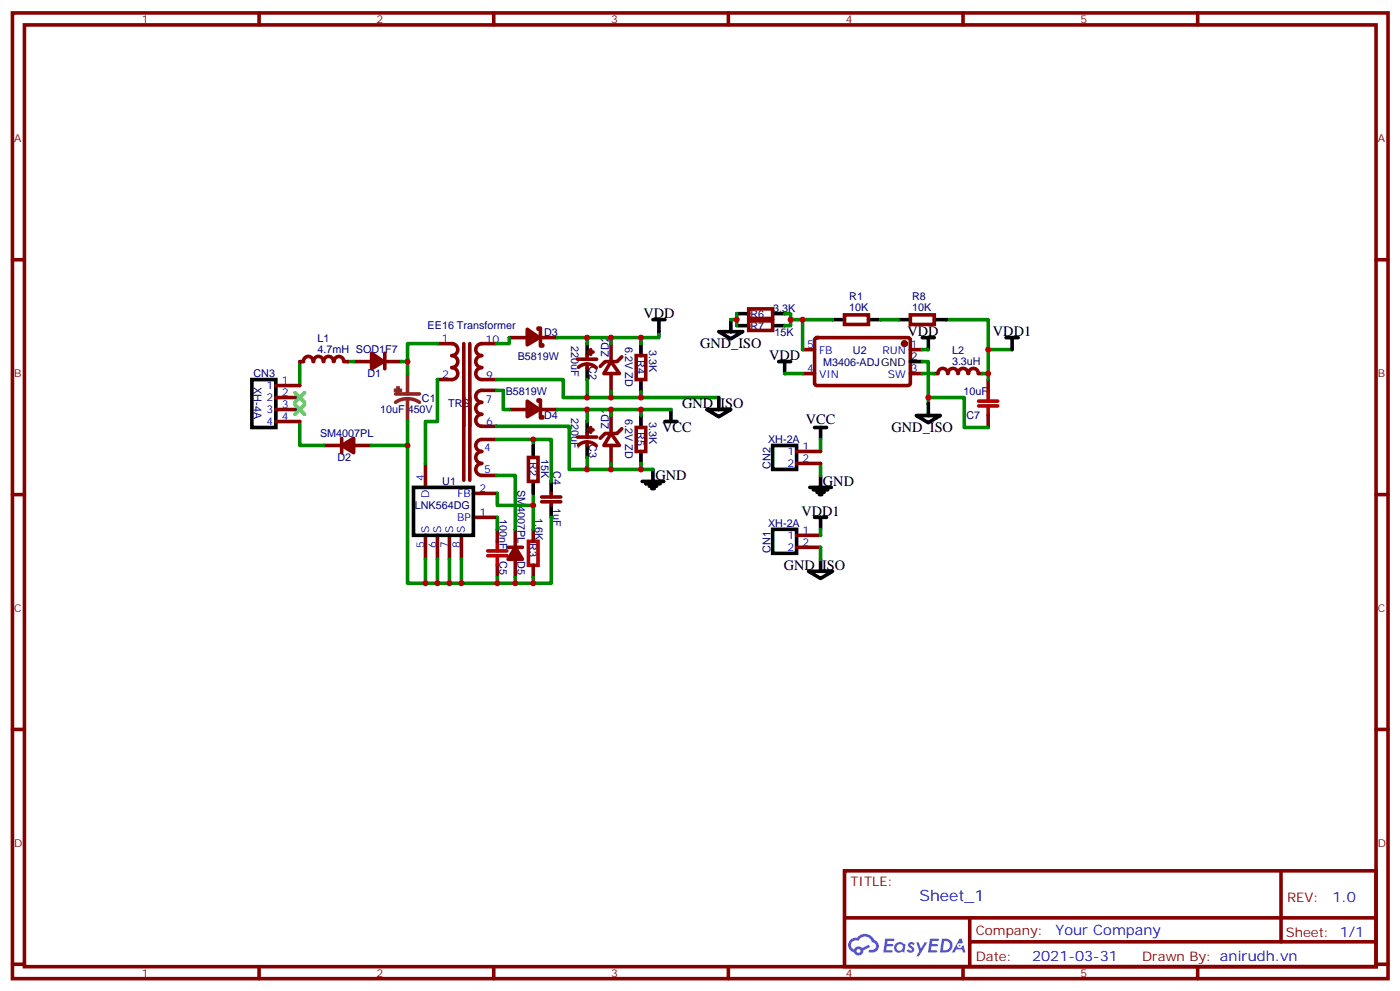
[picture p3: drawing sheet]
<svg xmlns="http://www.w3.org/2000/svg" width="413mm" height="292mm" viewBox="0 0 413 292" stroke-linecap="round" stroke-linejoin="round" font-family="sans-serif">
<g fill="none" stroke="#870000" stroke-width="1.1">
<path d="M3.7 3.8h405.3v284.3h-405.3zM7.2 7.3h398.3v277.3h-398.3zM76.3 3.8v3.5M145.5 3.8v3.5M214.6 3.8v3.5M283.8 3.8v3.5M352.9 3.8v3.5M3.7 76.5h3.5M405.5 76.5h3.5M3.7 145.6h3.5M405.5 145.6h3.5M3.7 214.8h3.5"/>
<path d="M405.5 214.8h3.5M248.8 256.4h156.7v28.2h-156.7zM377.5 256.4v20.9M248.9 270.2h156.5M285.8 277.3h119.6M285.8 270.2v14.2M3.7 283.9h3.5M76.3 284.6v3.5M145.5 284.6v3.5M214.6 284.6v3.5M283.8 284.6v3.5M352.9 284.6v3.5"/>
<path d="M405.5 283.9h3.5"/>
</g>
<g fill="#5487ff">
<path d="M267.8 277.6a1.22 1.22 0 0 1 1.8 .2l-.4 .6a.47 .47 0 0 0-.4-.4 .47 .47 0 0 0-.5 .2l.2 .2a1.14 1.14 0 0 1 .8 1.8 1.14 1.14 0 0 1-2 0l-.2-.2 .5-.6 .7 .5a.29 .29 0 0 0 .4-.3 .29 .29 0 0 0-.3-.3 1.04 1.04 0 0 1-.6-1.7z"/>
<path d="M260.8 276.3h2.4l.3 .2-.1 .5-1.8 .1-.2 .8h1.6l.3 .4-.4 .4h-1.6l-.1 1.1h1.7l.2 .3-.2 .3-2.7 .1z"/>
<path d="M274 276.3h2.3l.4 .2-.2 .5-1.8 .1-.1 .8h1.5l.3 .4-.3 .4h-1.6l-.2 1.1h1.7l.2 .3-.2 .3-2.6 .1z"/>
<path d="M282.7 276.3h.7l.4 1.3-.6 .3a.69 .69 0 0 0-1.1 .3 .69 .69 0 0 0 .5 .9 .69 .69 0 0 0 .9-.6l.4-.2 .6 2.2h-.8l-.2-.9h-1.7l-.5 .9h-.9z"/>
<path d="M270 277.4h.7l.7 1.8 1.1-1.8h.8l-2.5 4.2h-.9l1-1.5z"/>
<path d="M277.5 276.3l-.6 4.2h1.4a2.11 2.11 0 0 0 2.4-2.1 2.11 2.11 0 0 0-2.5-2.1zM278.2 277.1a1.39 1.39 0 0 1 1.7 1.4 1.39 1.39 0 0 1-1.8 1.3h-.2z"/>
<path d="M263.8 277.9a1.54 1.54 0 0 0 0 2.2 1.54 1.54 0 0 0 2.1 .1l.6 .3 .3-2.3-.1-.3h-.5a1.49 1.49 0 0 0-2.4 0zM264.1 278.9a.95 .95 0 0 1 1.9 0 .95 .95 0 0 1-1.9 0z"/>
<path d="M250.6 276.7a2.18 2.18 0 0 0 1 3.7 1.44 1.44 0 0 0 1.7 .9 1.44 1.44 0 0 0 1.1-1.4l2-1.1-.4-.7-1.9 1a1.47 1.47 0 0 0-2.5 .4 1.39 1.39 0 0 1-.6-1.9 1.39 1.39 0 0 1 2-.5 2.12 2.12 0 0 1 2.1-1.3 2.12 2.12 0 0 1 1.9 1.7 1.14 1.14 0 0 1 1.1 1.4 1.14 1.14 0 0 1-1.6 .7 .43 .43 0 0 0-.6 .4 .43 .43 0 0 0 .4 .5 1.98 1.98 0 0 0 2.6-1.2 1.98 1.98 0 0 0-1.3-2.6 3.1 3.1 0 0 0-5.2-.6l-.9 .1zM252.4 280a.55 .55 0 0 1 1.1 0 .55 .55 0 0 1-1.1 0z"/>
<circle cx="282.8" cy="278.4" r=".26"/>
</g>
<path d="M116.6 116h7M120.1 117.4l1.8 .2 1.7 .9M120.1 117.4l-1.9 .2-1.6 .9M120.1 110v6M120.1 117.4v6.7" fill="none" stroke="#8c2424" stroke-width="1.1"/>
<g fill="#8c2424" stroke="#8c2424" stroke-width="1.1">
<path d="M116.6 114.9l1.4 .1z"/>
<path d="M117.3 114.2v1.4z"/>
</g>
<g fill="none" stroke="#870000" stroke-width="1.1">
<path d="M150.1 99.4h5.3M158.5 96.9v-.3h.7v5.3h.7v-.4M158.9 99.4h5.3M220.6 94.5h7.1v2.8h-7.1zM220.6 90.9h7.1v2.9h-7.1zM240.3 99.6l.4-.2 27.1 .1 .5 .6-.1 13-.7 .4h-27l-.5-.7v-12.7zM248.8 92.7h7.1v2.8h-7.1zM268.3 92.7h7v2.8h-7zM81.3 113.5h7M81.3 117.1h7M88.3 106.5h1.1M89.4 106.4a1.41 1.41 0 0 1 1.4-1.5 1.41 1.41 0 0 1 1.4 1.5"/>
<path d="M92.4 106.4a1.41 1.41 0 0 1 1.4-1.5 1.41 1.41 0 0 1 1.4 1.5M95.4 106.4a1.41 1.41 0 0 1 1.4-1.5 1.41 1.41 0 0 1 1.4 1.5M98.5 106.4a1.41 1.41 0 0 1 1.4-1.5 1.41 1.41 0 0 1 1.4 1.5M101.4 106.5h1M104.2 106.5h5.3M113 106.5h5.3M113.4 104v4.6M128.9 101.2h4.2a1.76 1.76 0 0 1 1.8 1.7 1.76 1.76 0 0 1-1.8 1.8 1.76 1.76 0 0 1 1.8 1.8 1.76 1.76 0 0 1-1.8 1.7 1.76 1.76 0 0 1 1.8 1.8 1.76 1.76 0 0 1-1.8 1.8h-4.2M136.7 101.2v40.2M138.4 101.2v24.3M138.4 117.1v24.3M146.2 101.2h-4.2a1.76 1.76 0 0 0-1.8 1.7 1.76 1.76 0 0 0 1.8 1.8 1.76 1.76 0 0 0-1.8 1.8 1.76 1.76 0 0 0 1.8 1.7 1.76 1.76 0 0 0-1.8 1.8 1.76 1.76 0 0 0 1.8 1.8h4.2"/>
<path d="M146.2 114.9h-4.2a1.76 1.76 0 0 0-1.8 1.8 1.76 1.76 0 0 0 1.8 1.8 1.76 1.76 0 0 0-1.8 1.7 1.76 1.76 0 0 0 1.8 1.8 1.76 1.76 0 0 0-1.8 1.8 1.76 1.76 0 0 0 1.8 1.7h4.2M158.5 118.1v-.3h.7v5.2h.7v-.3M170.2 105.8h5.6M170.5 108.1a3.8 3.8 0 0 1 5.2 .2M173 104.7v1.1M173 107.2v1M173.4 103.6h1.4M174.1 102.9v1.5M180.1 106.5l2.4 3.5h-4.6zM180.1 101.2v5.3M180.1 110v5.3M183.2 105.1l-1.4 1.4h-3.5l-1.4 1.4"/>
<path d="M187.5 104.7h2.8v7.1h-2.8zM236.5 110h3.5M236.5 102.9h3.5M268.3 110h3.5M268.3 102.9h3.5M279.2 110a1.41 1.41 0 0 0-1.4-1.5 1.41 1.41 0 0 0-1.4 1.5h-1.1M279.4 110a1.41 1.41 0 0 1 1.4-1.5 1.41 1.41 0 0 1 1.4 1.5M282.4 110a1.41 1.41 0 0 1 1.4-1.5 1.41 1.41 0 0 1 1.4 1.5M285.4 110a1.41 1.41 0 0 1 1.4-1.5 1.41 1.41 0 0 1 1.4 1.5M288.4 110h1M291.2 111.8v3.5M81.3 120.6h7"/>
<path d="M81.3 124.1h7M95.4 131.2h5.3M100.7 129v4.3M104.2 131.2h5.3M125.4 136.5v7M146.2 129.4h-4.2a1.76 1.76 0 0 0-1.8 1.8 1.76 1.76 0 0 0 1.8 1.7 1.76 1.76 0 0 0-1.8 1.8 1.76 1.76 0 0 0 1.8 1.8 1.76 1.76 0 0 0-1.8 1.7 1.76 1.76 0 0 0 1.8 1.8h4.2M150.1 120.6h5.3M155.7 134.7h2.8v7h-2.8zM158.9 120.6h5.3M170.2 128.7h5.6M170.5 131.1a3.8 3.8 0 0 1 5.2 .1M173 127.6v1.1"/>
<path d="M173 130.1v1.1M173.4 126.6h1.4M174.1 125.9v1.4M180.1 127.6l2.4 3.6h-4.6zM180.1 122.3v5.3M180.1 131.2v5.3M183.2 126.2l-1.4 1.4h-3.5l-1.4 1.4M187.5 125.9h2.8v7h-2.8zM234.7 132.9h7.1M234.7 136.5h7.1M291.2 122.3v3.6M125.4 157.6v7.1"/>
<path d="M128.9 157.6v7.1M132.4 157.6v7.1M136 157.6v7.1M139.5 152.3h7M139.5 145.3h7M146.5 155.9v3.5M151.8 155.9v5.2M157.1 155.9v3.5M159.6 146.3h5.6M159.6 147.7h5.6M162.4 145.3v1M162.4 147.7v1.1"/>
<path d="M234.7 157.6h7.1M146.5 166.4v3.6M149.7 161.1h4.3M151.8 164.7v5.3M157.1 166.4v3.6M234.7 161.1h7.1"/>
</g>
<g fill="#870000" stroke="#870000" stroke-width="1.1">
<path d="M109.5 104l3.5 2.5-3.5 2.1z"/>
<path d="M100.7 131.2l3.5-2.2v4.3z"/>
<path d="M151.8 161.1l2.2 3.6h-4.3z"/>
<path d="M155.4 118.1l3.5 2.5-3.5 2.1z"/>
<path d="M155.4 96.9l3.5 2.5-3.5 2.1z"/>
<circle cx="266.5" cy="101.2" r=".53"/>
</g>
<path d="M288.4 118.1h5.6M288.4 119.5h5.6M291.2 115.3v2.8M291.2 119.5v2.8M146.5 159.4v2.8M155.7 159.4h2.8v7h-2.8zM143.7 163.6h5.7M143.7 162.2h5.7M146.5 163.6v2.8" fill="none" stroke="#a10000" stroke-width="1.1"/>
<g fill="none" stroke="#000" stroke-width="1.1">
<path d="M192.4 94.1h3.5M194.2 94.1v3.5M211.8 97.6h7.1l-3.6 2.2zM215.3 94.1v3.5M217.1 95.9h3.5M217.1 92.4h3.5M227.7 95.9h3.5M227.7 92.4h3.5M245.3 94.1h3.5M255.9 94.1h3.5M264.7 94.1h3.6M271.8 99.4h3.5"/>
<path d="M273.5 99.4v3.5M275.3 94.1h3.5M296.5 99.4h3.5M298.2 99.4v3.5M74.2 111.8h7.1v14.1h-7.1zM173 101.2v3.5M173 108.2v3.6M188.9 101.2v3.5M188.9 111.8v3.5M211.8 117.1v3.5M229.4 106.5h3.6M231.2 106.5v3.5"/>
<path d="M268.3 106.5h3.5M273.5 118.8v3.5M157.1 131.2v3.5M173 124.1v3.5M173 131.2v3.5M188.9 122.3v3.6M188.9 132.9v3.6M192.4 138.2v3.5M195.9 124.1h3.6M197.7 120.6v3.5M208.3 120.6h7l-3.5 2.1zM227.7 131.2h7v7h-7z"/>
<path d="M240 125.9h3.6M241.8 125.9v3.5M241.8 140v3.5M270 122.3h7.1l-3.6 2.2zM121.8 143.5h17.7v14.1h-17.7zM157.1 141.7v3.6M162.4 141.7v3.6M162.4 148.8v3.5M189.2 141.7h6.4M190.3 142.5h4.2M191.3 143.2h2.2M192.1 143.9h.7"/>
<path d="M227.7 155.9h7v7h-7zM238.6 143.5h6.4M239.7 144.2h4.2M240 152.3h3.6M240.7 144.9h2.2M241.4 145.6h.7M241.8 152.3v3.6M238.3 168.2h7l-3.5 2.1zM241.8 164.7v3.5"/>
</g>
<g fill="none" stroke="#008700" stroke-width="1.1">
<path d="M150.1 99.4v1.8h-3.9M164.2 99.4h8.8v1.8M173 99.4h7.1v1.8M180.1 99.4h8.8v1.8M194.2 97.6v1.8h-5.3M215.3 94.1h1.8M217.1 92.4v3.5M231.2 92.4h1.8v3.5h-1.8M233 94.1h12.3M236.5 94.1v8.8M259.4 94.1h5.3M278.8 94.1h12.4v15.9"/>
<path d="M88.3 106.5v7M102.4 106.5h1.8M120.1 106.5v3.5M128.9 111.8v12.3h-3.5v12.4M128.9 101.2h-8.8v5.3h-1.8M146.2 111.8h19.7v5.3h7.1v-5.3M146.2 114.9h2.1v5.7h1.8M180.1 115.3v1.8h-7.1M188.9 115.3v1.8h-8.8M188.9 117.1h22.9M231.2 110h5.3M271.8 106.5h1.7v12.3"/>
<path d="M271.8 110h3.5M271.8 102.9h1.7M273.5 117.1h10.6v8.8h7.1M289.4 110h1.8M291.2 102.9h7M291.2 110v1.8M88.3 124.1v7.1h7.1M120.1 124.1v7.1h-10.6M120.1 131.2v40.5h5.3M146.2 129.4h10.9v1.8M146.2 140h5.6v15.9M146.2 125.5h21.5v12.7h5.3v-3.5"/>
<path d="M157.1 129.4h5.3v12.3M164.2 120.6h8.8v3.5M173 120.6h7.1v1.7M180.1 136.5v1.7h-7.1M180.1 120.6h8.8v1.7M188.9 136.5v1.7h-8.8M188.9 120.6h8.8M188.9 138.2h3.5M241.8 129.4v3.5M241.8 136.5v3.5M146.5 145.3v3.5h10.6M146.5 152.3v3.6"/>
<path d="M157.1 145.3v10.6M162.4 152.3v19.4h-37v-7M241.8 155.9v1.7M128.9 164.7v7M132.4 164.7v7M136 164.7v7M146.5 170v1.7M151.8 170v1.7M157.1 170v1.7M241.8 161.1v3.6"/>
</g>
<path d="M86.9 115.6l2.8 2.9M86.9 119.2l2.8 2.8M89.7 115.6l-2.8 2.9M89.7 119.2l-2.8 2.8" fill="none" stroke="#3c3" stroke-width="1.1"/>
<g fill="#c00">
<circle cx="120.1" cy="106.5" r=".88"/>
<circle cx="125.4" cy="171.7" r=".88"/>
<circle cx="120.1" cy="131.2" r=".88"/>
<circle cx="173" cy="120.6" r=".88"/>
<circle cx="173" cy="138.2" r=".88"/>
<circle cx="173" cy="99.4" r=".88"/>
<circle cx="180.1" cy="99.4" r=".88"/>
<circle cx="180.1" cy="120.6" r=".88"/>
<circle cx="180.1" cy="138.2" r=".88"/>
<circle cx="188.9" cy="120.6" r=".88"/>
<circle cx="188.9" cy="99.4" r=".88"/>
<circle cx="173" cy="117.1" r=".88"/>
<circle cx="180.1" cy="117.1" r=".88"/>
<circle cx="188.9" cy="117.1" r=".88"/>
<circle cx="188.9" cy="138.2" r=".88"/>
<circle cx="273.5" cy="117.1" r=".88"/>
<circle cx="291.2" cy="110" r=".88"/>
<circle cx="291.2" cy="102.9" r=".88"/>
<circle cx="128.9" cy="171.7" r=".88"/>
<circle cx="132.4" cy="171.7" r=".88"/>
<circle cx="136" cy="171.7" r=".88"/>
<circle cx="146.5" cy="171.7" r=".88"/>
<circle cx="151.8" cy="171.7" r=".88"/>
<circle cx="157.1" cy="171.7" r=".88"/>
<circle cx="157.1" cy="148.8" r=".88"/>
<circle cx="157.1" cy="129.4" r=".88"/>
<circle cx="233" cy="94.1" r=".88"/>
<circle cx="236.5" cy="94.1" r=".88"/>
<circle cx="217.1" cy="94.1" r=".88"/>
</g>
<text font-size="4.6" fill="#00f" x="270.9" y="265.4">Sheet_1</text>
<g font-size="4.2">
<text x="189.6" y="93.8">VDD</text>
<text x="267.4" y="99.1">VDD</text>
<text x="292.6" y="99.1">VDD1</text>
<text x="206.3" y="102.6">GND_ISO</text>
<text x="226.6" y="106.1">VDD</text>
<text x="201" y="120.2">GND_ISO</text>
<text x="237.4" y="124.8">VCC</text>
<text x="195.1" y="127.3">VCC</text>
<text x="262.7" y="127.3">GND_ISO</text>
<text x="193.1" y="141.4">GND</text>
<text x="242.5" y="143.2">GND</text>
<text x="236.1" y="152">VDD1</text>
<text x="231" y="167.9">GND_ISO</text>
</g>
<g font-size="4.2" fill="#00f">
<text x="392.6" y="265.7">1.0</text>
<text x="311" y="275.2">Your Company</text>
<text x="304.1" y="283">2021-03-31</text>
</g>
<g font-size="3.9" fill="#800">
<text x="250.6" y="261">TITLE:</text>
<text x="379.2" y="265.7">REV:</text>
<text x="287.5" y="275.2">Company:</text>
<text x="378.9" y="275.8">Sheet: 1/1</text>
<text x="287.5" y="282.9">Date:</text>
<text x="336.6" y="282.9">Drawn By: anirudh.vn</text>
</g>
<g font-size="3.2" fill="#800">
<text x="41.8" y="6.8">1</text>
<text x="110.9" y="6.8">2</text>
<text x="180.1" y="6.8">3</text>
<text x="249.2" y="6.8">4</text>
<text x="318.3" y="6.8">5</text>
<text x="4.2" y="41.9">A</text>
<text x="406" y="41.9">A</text>
<text x="4.2" y="111.1">B</text>
<text x="406" y="111.1">B</text>
<text x="4.2" y="180.2">C</text>
<text x="406" y="180.2">C</text>
<text x="4.2" y="249.3">D</text>
<text x="406" y="249.3">D</text>
<text x="41.8" y="287.6">1</text>
<text x="110.9" y="287.6">2</text>
<text x="180.1" y="287.6">3</text>
<text x="249.2" y="287.6">4</text>
<text x="318.3" y="287.6">5</text>
</g>
<g font-size="3.2" fill="#000080">
<text x="250.3" y="88.5">R1</text>
<text x="268.8" y="88.5">R8</text>
<text x="221.1" y="93.5">R6</text>
<text x="227.8" y="91.7">3.3K</text>
<text x="250.3" y="91.7">10K</text>
<text x="268.8" y="91.7">10K</text>
<text x="93.6" y="100.7">L1</text>
<text x="126" y="97">EE16 Transformer</text>
<text x="160.3" y="98.8">D3</text>
<text x="168.3" y="101.8" transform="rotate(90 168.3 101.8)">220uF</text>
<text x="221.1" y="97">R7</text>
<text x="228.3" y="98.8">15K</text>
<text x="93.6" y="103.9">4.7mH SOD1F7</text>
<text x="152.6" y="105.9">B5819W</text>
<text x="173.6" y="107.9" transform="rotate(90 173.6 107.9)">C2</text>
<text x="179.4" y="105" transform="rotate(-90 179.4 105)">ZD2</text>
<text x="184.2" y="102.2" transform="rotate(90 184.2 102.2)">6.2V ZD</text>
<text x="187.7" y="106.1" transform="rotate(90 187.7 106.1)">R4</text>
<text x="191.3" y="103.1" transform="rotate(90 191.3 103.1)">3.3K</text>
<text x="242.5" y="107.6">M3406-ADJGND</text>
<text x="251.3" y="104.1">U2</text>
<text x="280.5" y="107.4">3.3uH</text>
<text x="280.5" y="104.2">L2</text>
<text x="74.7" y="111.1">CN3</text>
<text x="74.8" y="113.9" transform="rotate(90 74.8 113.9)">XH-4A</text>
<text x="108.2" y="111.1">D1</text>
<text x="124.3" y="118.3">C1</text>
<text x="132.1" y="120">TRS</text>
<text x="149" y="116.4">B5819W</text>
<text x="283.9" y="116.4">10uF</text>
<text x="112" y="121.7">10uF 450V</text>
<text x="160.3" y="123.5">D4</text>
<text x="168.3" y="123" transform="rotate(90 168.3 123)">220uF</text>
<text x="184.2" y="123.4" transform="rotate(90 184.2 123.4)">6.2V ZD</text>
<text x="191.3" y="124.2" transform="rotate(90 191.3 124.2)">3.3K</text>
<text x="284.8" y="123.5">C7</text>
<text x="94.3" y="128.8">SM4007PL</text>
<text x="173.6" y="130.8" transform="rotate(90 173.6 130.8)">C3</text>
<text x="179.4" y="126.2" transform="rotate(-90 179.4 126.2)">ZD1</text>
<text x="187.7" y="127.3" transform="rotate(90 187.7 127.3)">R5</text>
<text x="226.3" y="130.5">XH-2A</text>
<text x="99.4" y="135.8">D2</text>
<text x="156" y="136.1" transform="rotate(90 156 136.1)">R2</text>
<text x="159.5" y="135.3" transform="rotate(90 159.5 135.3)">15K</text>
<text x="227.1" y="138" transform="rotate(-90 227.1 138)">CN2</text>
<text x="130.3" y="142.9">U1</text>
<text x="163" y="138.7" transform="rotate(90 163 138.7)">C4</text>
<text x="122.3" y="150">LNK564DG</text>
<text x="152.4" y="144.2" transform="rotate(90 152.4 144.2)">SM4007PL</text>
<text x="163" y="149.5" transform="rotate(90 163 149.5)">1uF</text>
<text x="147.2" y="153" transform="rotate(90 147.2 153)">100nF</text>
<text x="157.7" y="152.5" transform="rotate(90 157.7 152.5)">1.6K</text>
<text x="226.3" y="155.2">XH-2A</text>
<text x="156" y="159.9" transform="rotate(90 156 159.9)">R3</text>
<text x="147.2" y="165.2" transform="rotate(90 147.2 165.2)">C5</text>
<text x="152.4" y="165.2" transform="rotate(90 152.4 165.2)">D5</text>
<text x="227.1" y="162.7" transform="rotate(-90 227.1 162.7)">CN1</text>
</g>
<g font-size="3.2" fill="#00f">
<text x="130.2" y="100.6">1</text>
<text x="143.1" y="101">10</text>
<text x="237.8" y="102.6">5</text>
<text x="241.3" y="104.4">FB</text>
<text x="260" y="104.4">RUN</text>
<text x="268.4" y="102.6">1</text>
<text x="83" y="113.2">1</text>
<text x="130.3" y="111.2">2</text>
<text x="143.3" y="111.6">9</text>
<text x="237.8" y="109.6">4</text>
<text x="241.3" y="111.4">VIN</text>
<text x="261.6" y="111.4">SW</text>
<text x="268.4" y="109.6">3</text>
<text x="78.6" y="114.6">1</text>
<text x="78.6" y="118.1">2</text>
<text x="83" y="116.7">2</text>
<text x="143.1" y="118.6">7</text>
<text x="78.6" y="121.6">3</text>
<text x="78.6" y="125.2">4</text>
<text x="83" y="120.2">3</text>
<text x="83" y="123.8">4</text>
<text x="143.3" y="125">6</text>
<text x="142.7" y="132.9">4</text>
<text x="232" y="134">1</text>
<text x="232" y="137.5">2</text>
<text x="236.5" y="132.6">1</text>
<text x="236.5" y="136.1">2</text>
<text x="125" y="141.7" transform="rotate(-90 125 141.7)">4</text>
<text x="142.7" y="139.3">5</text>
<text x="126.4" y="146.7" transform="rotate(-90 126.4 146.7)">D</text>
<text x="134.8" y="146.3">FB</text>
<text x="141.3" y="144.9">2</text>
<text x="134.7" y="153.4">BP</text>
<text x="141.3" y="152">1</text>
<text x="125" y="161.4" transform="rotate(-90 125 161.4)">5</text>
<text x="126.4" y="156.9" transform="rotate(-90 126.4 156.9)">S</text>
<text x="128.6" y="161.4" transform="rotate(-90 128.6 161.4)">6</text>
<text x="130" y="156.9" transform="rotate(-90 130 156.9)">S</text>
<text x="132.1" y="161.4" transform="rotate(-90 132.1 161.4)">7</text>
<text x="133.5" y="156.9" transform="rotate(-90 133.5 156.9)">S</text>
<text x="135.6" y="161.4" transform="rotate(-90 135.6 161.4)">8</text>
<text x="137" y="156.9" transform="rotate(-90 137 156.9)">S</text>
<text x="232" y="158.7">1</text>
<text x="236.5" y="157.3">1</text>
<text x="236.5" y="160.8">2</text>
<text x="232" y="162.2">2</text>
</g>
<text font-size="3.2" x="268.4" y="106.1">2</text>
</svg>
